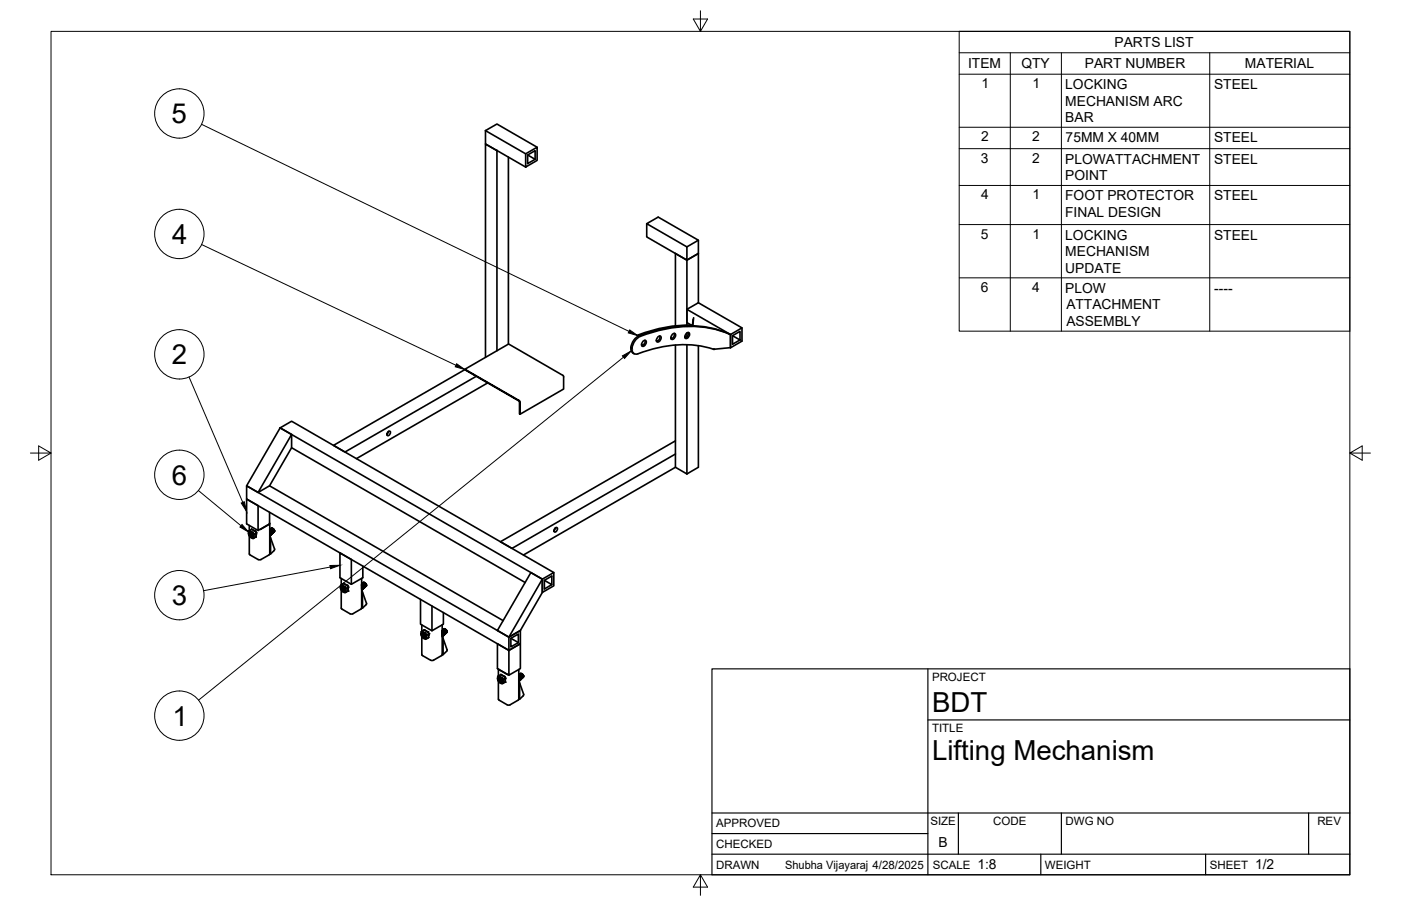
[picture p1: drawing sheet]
<svg xmlns="http://www.w3.org/2000/svg" width="432mm" height="279mm" viewBox="0 0 432 279" stroke-linecap="round" stroke-linejoin="round" font-family="sans-serif">
<!-- layer: Visible -->
<g fill="none" stroke="#000" stroke-width=".51">
<path d="M149.6 40.3l3.6-2.1 12.3 7.2M149.6 40.3v4.1l3.6 2-3.6-2v65.8M149.6 40.3l12.4 7.1M156.7 48.5v57.6M162 47.4l3.5-2v4.1l-3.5 2zM162 51.5l-8.8-5.1v61.8M162.6 47.8l2.3-1.3v2.6l-2.3 1.3zM162.6 47.8l2.3 1.3M199.3 69v4.1l12.4 7.1v-4.1l-12.4-7.1 3.6-2 12.3 7.1-3.5 2M215.2 74.1v4.1l-3.5 2v20.1M211.7 95.4l13.4 7.8v4M213.6 98.4l-.2 2"/>
<path d="M213.8 98l-.3 2.5M215.2 93.4l-3.5 2v4.1l1.4 .8M215.2 93.4l13.5 7.7v4.1l-3.6 2.1M215.2 93.4v-15.2l-3.5 2-3.5-2v22.3M143.3 113.9l13.5-7.8 16.8 9.8 .1 4.1-13.4 7.8M143.3 113.9l16.7 9.6 .3 .5v3.8l-.2-4zM143.3 114l-40.5 23.4 3.5 2 40.5-23.3M150.3 118.1l-40.4 23.3M194.4 107.1l.4 .3M194.5 107.1l.1 1.3 .8 .7M197 103.5l-.4-.2v.4M198.2 105.3l.5-.4a1.03 1.03 0 0 1 .4 1.3 1.03 1.03 0 0 1-1.1 .6l-.3-.5z"/>
<path d="M198.5 106.2l-.8 .2M198.8 104.9a1.37 1.37 0 0 1-1 1.7M202.8 103.9l.5-.3a1.03 1.03 0 0 1 .3 1.2 1.03 1.03 0 0 1-1.1 .6l-.2-.4zM202.9 105l-.6 .2M203.3 103.6a1.37 1.37 0 0 1-.9 1.7M207.2 103.1l.6-.3a1.03 1.03 0 0 1 .3 1.2 1.03 1.03 0 0 1-1.1 .6l-.2-.4zM207.8 102.8a1.37 1.37 0 0 1-1 1.7l.3-.1M208.2 106.4v37.7M211.5 102.9l.6-.4a1.03 1.03 0 0 1 .3 1.3 1.03 1.03 0 0 1-1.1 .6l-.2-.5zM211.7 102.7v1.2M211.7 106.3v39.9M212.1 102.5a1.37 1.37 0 0 1-1 1.7"/>
<path d="M213.2 100.3a43.1 43.1 0 0 0-16.6 3M213.2 100.3l.4 .2M215.2 106.6v37.5l-3.5 2.1M224.8 103l.3 .2M224.8 103a35.1 35.1 0 0 0-26-.1l-1.8 .6a4.7 4.7 0 0 0-2.6 3.6M225.1 103.2a35.1 35.1 0 0 0-25.9-.1l-1.8 .6a4.7 4.7 0 0 0-2.6 3.6M225.1 103.2v4l-5.2 .5a35.8 35.8 0 0 0-23.8 1.5 1.39 1.39 0 0 1-1.3-1.9M225.8 103.5l2.3-1.3v2.6l-2.3 1.4zM225.8 103.5l2.3 1.3M228.7 101.1l-3.6 2.1M86.3 132l3.6-2.1 80.8 46.7-3.5 2M86.3 132l-10.3 17.8 3.5 2.1 3.6-2.1"/>
<path d="M86.3 132l3.6 2-10.4 17.9M86.3 132l80.9 46.6M89.9 134v4.1l-6.8 11.7M89.9 138.1l72 41.5M119.6 133.2l.4-.3a.75 .75 0 0 1 .2 1 .75 .75 0 0 1-.9 .3zM119.7 133l-.5 .9M208.2 136l-54 31.1 3.6 2 50.4-29.1M83.1 158v3.6l-3.6 2v-7.7l-3.5-2v7.7l3.5 2M83.1 149.8l72 41.6M208.2 144.1l3.5 2.1M208.2 144.1l-46.9 27.1M76.7 163.7a.44 .44 0 0 1 .5-.1 .44 .44 0 0 1 .3 .3l.5 .2 .4 .6v1.2l-.4 .2-1.1-.8-.3-.7z"/>
<path d="M76.8 165.2l.1 5.6 .1 .3M76.8 162v1.6M76.9 164a1.21 1.21 0 0 1 1 1.8 1.21 1.21 0 0 1-1-1.8zM77 164.3l.4 .1-.4 .2 .2 .6 .4 .3 .3-.3-.5-.1-.1-.8v.7l.5 .3M77 171.1l2.5 1.5M77 164.3a.74 .74 0 0 0 0 .8 .74 .74 0 0 0 .8 .3l.1-.2M77 164.3h.4M77 164.7l.5 .7M77.2 164.8l.3 .4M77.4 164.4v.4l.5 .4M77.4 164.3l.5 .9M77.4 164.7l.2 .4"/>
<path d="M77.4 164.4l.1 .6 .4 .2M77.5 164.5l.3 .6zM77.6 164.6l.2 .4M77.6 163.2l-.6 .4M77.6 163.2h.1M77.6 163.2l1 .6M77.9 163.4l.7 .4M78.6 163.8h.1M78.6 163.8l.4 .5M78.9 165.6h.1M78.9 165.5v.1M78.9 165.6l-.6 .3"/>
<path d="M78.9 164.3v.1M78.9 164.4v1.2M78.9 164.4v.8M83 171.1l-2.6 1.4h-.8M83.1 161.3l-.1 .4-2.9 1.6M83.1 161.5v9.3l-.1 .3M83.1 163.7l.8 .7zM83.1 163.9l.6 .6-.6-.6M83.1 164.1l.4 .6M83.1 164.2l.5 .5M83.1 163.7l.7 .7-.1 .3M83.1 164l.6 .6-.1 .2"/>
<path d="M83.1 164.2l.4 .5-.1 .3M83.1 163.9l.6 .9M83.1 164.2l.4 .7M83.1 163.7h.1M83.1 165.1l.3 1.6M83.2 163.7l.5 .5 .1 .4M83.2 163.4l.3-.2 .4 .3 .4 .5-.1 .2M83.2 163.6l.8 .7-.6-.7M83.2 165l-.1-.3 .1 .3M83.2 165.2l-.1-.4 1.5 4.5M83.3 163.3h.3M83.3 163.3h.1"/>
<path d="M83.3 163.6h.1M83.3 163.6l-.2-.1 .8 .7v.3M83.3 163.6l.6 .4 .1 .5M83.4 163.2l.5 .1 .6 .6-.2 .2M83.4 164.8l-.3-.4 .3 .5M83.4 165.1l-.3-.6 .3 .5-.1 .1M83.4 166.7v4.1l-.3-.1M83.4 163.4l.8 .7M83.4 163.1h.4M83.4 163.1h.1M83.5 163.4h-.4l.8 .4 .3 .4-.2 .2M83.5 163.4l.6 .6 .1 .3"/>
<path d="M83.5 163.1h.6l.5 .6-.1 .2M83.6 163.3l.7 .7zM83.6 163h.3M83.6 163h.1M83.6 163.3l.7 .9M83.7 162.9h.4l.5 .7M83.7 163.1l.8 .7-.8-.7M83.8 163.1l.5 .5 .2 .4M83.9 163l.6 .4M83.9 163l.7 .6M83.9 163l.6 .5 .1 .4M84.3 164.2h.1"/>
<path d="M84.5 164h.1M84.5 169.8l-1.1 1M84.6 163.6v.1M84.6 163.9h.1M84.6 169.3l-.1 .5M105.2 178.4v2M105.9 180l-.6 .3M105.9 180l1 .5M105.9 179.9v.1M111.5 178.4v9.1l-2.7 1.8M111.6 180l.6 .2 .4 .7M111.7 179.9l.3-.1 .4 .3 .4 .5-.1 .2"/>
<path d="M111.8 179.8l.6 .2 .4 .7M111.8 179.8l-.1 .1M111.8 174.6v3.6l-3.5 2-3.5-2v-7.7l3.5 2.1v7.6M111.8 179.8l.3-.1 .5 .2 .3 .5-.1 .2M111.9 180l.7 .7zM111.9 179.7l.6 .2 .5 .7M111.9 179.7h.1M112 179.6l.6 .2 .3 .5M112 179.8l.8 .8zM163.6 176.6l3.6 2-10.4 17.9-3.5-2.1zM167.2 178.6v4.1l-6.8 11.7-3.6 2.1v4.1l3.6-2.1v-4.1l-3.6 2.1-80.8-46.7v4.1l80.8 46.7M167.8 179l2.3 1.3-2.3 1.3v-2.6l2.3-1.3v2.6"/>
<path d="M170.7 176.6v4.1l-3.5 2v-4.1M171.1 162.9l.4-.2a.75 .75 0 0 1 .2 .9 .75 .75 0 0 1-.9 .3zM171.2 162.8l-.5 .8M105 180.4h.1a.41 .41 0 0 1 .4-.1 .41 .41 0 0 1 .3 .3l.5 .2 .4 .6-.1 .7a.5 .5 0 0 1-.2 .7 .5 .5 0 0 1-.7-.3l-.7-.8zM105.2 182v5.7l2.7 1.6h.9M105.2 180.7a1.21 1.21 0 0 1 1 1.8 1.21 1.21 0 0 1-1-1.8zM105.3 181l.4 .1M105.4 181.4l.4 .7M105.6 181.5l.2 .4M105.7 181.4l.3 .4M105.7 181.1l.1 .5 .4 .3M105.7 181.1l.5 .8"/>
<path d="M105.7 181.1l-.2-.1a.66 .66 0 0 0-.2 .8 .66 .66 0 0 0 .8 .3l.1-.2M105.7 181.1h-.3v.6l.5 .5 .3-.3M105.9 181.2l.3 .6M105.9 181.3l.2 .4M106.2 181.9l-.3 .1-.3-.3v-.6v.6l.5 .3M106.3 180.1l.6 .4M106.9 180.5l.1 .1M107 180.5l.3 .6M107.3 182.3h.1M107.3 181.1v.8M107.3 181.1v1.2M107.3 182.2v.1"/>
<path d="M107.3 182.3l-.6 .3M107.3 181.1h.1M111.5 180.4l.7 .7zM111.5 180.6l.5 .7zM111.5 180.8l.4 .6-.4-.5M111.5 180.1l.8 .5 .1 .5M111.5 180.4l.6 .6v.4M111.5 181l.4 .5-.1 .2M111.5 180.1l.6 .3 .4 .6M111.5 180.9l.4 .8M111.5 180.4h.1M111.5 181.8l.2 1.2v4.6l-.2-.2"/>
<path d="M111.5 180.4l.5 .5 .2 .5M111.5 180.1l.3-.1 .4 .2 .4 .6-.1 .1M111.6 181.7l-.1-.3 .1 .3M111.6 180.3l.7 .7-.7-.7M111.6 181.9l-.1-.3 1.5 4.6-1.3 1.4M111.6 181.9h.1M111.7 180.3h-.2l.7 .6v.3M111.7 180.3l.5 .5 .1 .4M111.7 180.1l.8 .7zM111.7 181.6l-.2-.5 .2 .5M111.7 181.8l-.2-.5 .2 .4-.1 .1M111.7 181.8h.1"/>
<path d="M112 181.5l-.5-.8 .5 .6-.1 .2M112.5 181v.1M112.6 180.9h.1M112.8 180.1l-.6-.4 .7 .7M112.8 180.7v.1M113 180.6h-.1M129.6 184.8v7.7l3.5 2 3.6-2v-3.6M129.8 194.8l.4-.2 1 .6 .3 .6v1.2l-.3 .1-1-.5-.4-.9zM130 192.7v2M130 196.3v5.6M130 195a1.21 1.21 0 0 1 1.1 1.9 1.21 1.21 0 0 1-1.1-1.9zM130.2 194.6l.5-.3 1 .6"/>
<path d="M130.2 195.8l.4 .7M130.2 195.3l.4 .1M130.2 195.4a.74 .74 0 0 0 0 .8 .74 .74 0 0 0 .8 .3v-.3M130.2 195.4h.3M130.4 195.8l.2 .4M130.5 195.4l.5 .8M130.6 195.7l.2 .5M130.6 195.4v.4l.4 .5h-.3l-.3-.4 .1-.5v.7l.5 .2M130.6 195.4l-.4 .2 .1 .5 .5 .4 .2-.3M130.7 195.5l.3 .6zM130.7 195.6l.3 .4M131.1 194.5l.7 .4"/>
<path d="M131.7 194.9h.1M131.8 194.9l.3 .5M132.1 196.6h.1M132.1 196.6l-.6 .4M132.1 195.4h.1M132.1 195.4v1.2M132.1 195.4v.8M133.1 186.9v7.6M136.3 192.7v9.2l-2.7 1.7h-.9M136.3 194.8l.7 .7zM136.3 194.9l.6 .7M136.3 195.2l.4 .5"/>
<path d="M136.3 195l.6 .6M136.3 195.2l.4 .6M136.3 194.8l.6 .5v.4M136.3 195l.5 .5v.4M136.3 195.3l.4 .5-.1 .2M136.3 195l.6 .8M136.3 195.2l.4 .8M136.3 194.8h.1M136.3 196.1l.3 1.7M136.3 194.8l.6 .5 .1 .4M136.4 194.4l.2-.1 .5 .3 .4 .5-.1 .2M136.4 194.6l.8 .7-.8-.7"/>
<path d="M136.4 196l-.1-.2 .1 .3M136.4 196.3l-.1-.4 1.5 4.5M136.4 196.3h.1M136.4 194.3h.4M136.4 194.3h.1M136.5 194.6h-.2l.8 .7v.3M136.5 194.6l.5 .5 .2 .4M136.5 194.3h.6l.5 .6-.1 .2M136.6 194.5l.7 .7-.7-.7M136.6 195.9l-.3-.4 .3 .4M136.6 196.1l-.3-.5 .3 .4-.2 .2M136.6 197.8v4.1l-.3-.2"/>
<path d="M136.6 194.2h.3M136.6 194.2h.1M136.7 194.1l.2-.1 .5 .3 .4 .5-.1 .2M136.8 194.3l.7 .7zM136.8 194h.3M136.8 194h-.1M136.8 194.3l.7 .9M136.8 194h.4l.6 .7M136.9 194.2l.7 .7zM136.9 194.2l.7 .9M137 194l.6 .4M137.1 194l.7 .6"/>
<path d="M137.1 194l.6 .5 .1 .4M137.3 195.4l-.4-.7-.6-.3 .9 .6v.4M137.5 195.2h.1M137.6 195.1h.1M137.8 194.6v.2M137.8 194.9h.1M157.5 196.9l2.3-1.4v2.7l-2.3 1.3zM157.5 196.9l2.3 1.3M130 201.9l2.7 1.7M137.6 200.9l-1 1M137.8 200.4l-.1 .4M153.4 208.6l.1-.1a.45 .45 0 0 1 .4-.1 .45 .45 0 0 1 .4 .3l.5 .3 .3 .5-.1 .7a.53 .53 0 0 1-.2 .7 .53 .53 0 0 1-.7-.3l-.7-.9z"/>
<path d="M153.6 208.8a1.21 1.21 0 0 1 1.1 1.8 1.21 1.21 0 0 1-1.1-1.8zM153.8 209.5l.4 .7M153.8 209.1h.4M153.8 209.1a.74 .74 0 0 0 0 .8 .74 .74 0 0 0 .8 .3v-.2M153.8 209.1h.3M153.8 206.5l-.1-.1-.1 2M154 209.6l.2 .4M154.1 209.1l.1 .6 .4 .3M154.1 209.1l.5 .9M154.2 209.5l.2 .4M154.3 209.2l.3 .7M154.3 209.4l.3 .4"/>
<path d="M154.3 209.3l.3 .5M154.3 208l-.5 .4M154.3 208l1 .6M154.3 208h.1M154.6 210l-.2 .3-.3-.2-.3-.6 .1-.3h.3l.1 .5 .3 .3M154.6 210l-.3 .1-.2-.3-.1-.6 .1 .7 .5 .2M154.7 208.2l.7 .4M155.3 208.6h.1M155.4 208.6h.1M155.4 208.6l.3 .6M155.7 210.4h.1M155.7 210.3v.1"/>
<path d="M155.7 210.4l-.6 .3M155.7 209.2v1.2M155.7 209.2v.8M156.3 208h.3M156.8 200.6l3.6-2.1v7.7l-3.6 2zM156.8 200.6l-3.5-2.1v7.7l3.5 2M159.9 206.5v9.1l-2.7 1.8h-.9l-2.6-1.6-.1-5.7M159.9 208.5l.7 .7M159.9 208.7l.6 .7zM159.9 209l.4 .5zM159.9 209.2l.3 .7M159.9 209.5l.1 .5"/>
<path d="M159.9 208.5l.6 .6v.4M159.9 208.8l.5 .5v.3M159.9 209l.4 .6-.1 .2M159.9 209.3l.3 .5-.2 .1M159.9 209.7l1.5 4.6-1.3 1.3M159.9 208.5l.6 .5 .1 .4M159.9 208.7l.6 .9M159.9 209l.4 .7M159.9 209.9l.3 1.6M160 208.2l.2-.2 .5 .3 .4 .5-.1 .2M160 210h.1M160 208.1h.1"/>
<path d="M160 208.1l.7 .2 .4 .7M160.1 208l.3-.1 .4 .2 .4 .6-.1 .2M160.1 211.5v4.1l-.2-.1M160.2 207.9h.3M160.2 209.9h.1M160.3 207.9l.2-.1 .5 .2 .4 .5-.1 .2M160.3 209.7h.1M160.3 207.8h.1M160.4 207.8h.3M160.4 207.7l.5 .1 .5 .6M160.5 209.6h.1M160.5 207.9l.6 .4 .1 .6"/>
<path d="M160.6 208l.6 .6M160.7 207.8l.6 .5 .1 .4M160.8 207.8l.4 .4M160.8 207.8l.6 .7M160.8 209.3l-.2-.5-.7-.5 .8 .6v.4M160.8 209.1l-.8-.8 .8 .8M160.9 209.1l-.2-.6-.8-.3 .8 .5 .3 .3-.2 .2M160.9 208.9l-.7-.7 .7 .7M161.1 208.8l-.8-.7 .8 .7M161.1 209h.1"/>
</g>
<g fill="#000">
<circle cx="219.9" cy="107.7" r=".25"/>
<circle cx="78.4" cy="164.7" r=".25"/>
<circle cx="78.6" cy="163.8" r=".25"/>
<circle cx="78.9" cy="164.3" r=".25"/>
<circle cx="106.7" cy="181.4" r=".25"/>
<circle cx="106.9" cy="180.5" r=".25"/>
<circle cx="107" cy="180.6" r=".25"/>
<circle cx="107.3" cy="182.3" r=".25"/>
<circle cx="107.3" cy="181.1" r=".25"/>
<circle cx="130.7" cy="194.3" r=".25"/>
<circle cx="131.5" cy="195.8" r=".25"/>
<circle cx="131.5" cy="195.7" r=".25"/>
<circle cx="131.7" cy="194.9" r=".25"/>
<circle cx="131.8" cy="194.9" r=".25"/>
<circle cx="132.1" cy="195.5" r=".25"/>
<circle cx="132.1" cy="195.4" r=".25"/>
<circle cx="154.3" cy="208" r=".25"/>
<circle cx="155.1" cy="209.5" r=".25"/>
<circle cx="155.4" cy="208.6" r=".25"/>
<circle cx="155.7" cy="210.4" r=".25"/>
<circle cx="155.7" cy="209.1" r=".25"/>
<circle cx="160.2" cy="207.9" r=".25"/>
</g>
<!-- layer: Border -->
<path d="M15.7 9.7h400.3v260.1h-400.3zM215.9 3.3v6.4l-2.2-3.8h4.4l-2.2 3.8M9.4 139.7h6.3l-3.8-2.2v4.4l3.8-2.2M416 139.7l3.8 2.2v-4.4l-3.8 2.2h6.4M215.9 269.8l2.2 3.8h-4.4l2.2-3.8v6.3" fill="none" stroke="#000" stroke-width=".31"/>
<!-- layer: Titleblock -->
<path d="M219.4 206.3h196.6v63.5h-196.6zM286 206.3v63.5M286 222h130M219.4 257.1h66.6M219.4 250.7h196.6M295.4 250.7v12.7M327.1 250.7v12.7M403.3 250.7v12.7M219.4 263.4h196.6M320.8 263.4v6.4M371.6 263.4v6.4" fill="none" stroke="#000" stroke-width=".36"/>
<!-- layer: Parts Lists -->
<path d="M295.6 9.7h120.4v92.4h-120.4zM295.6 16.3h120.4M311.4 16.3v85.8M327.1 16.3v85.8M372.9 16.3v85.8M295.6 22.9h120.4M295.6 39.2h120.4M295.6 45.8h120.4M295.6 57.2h120.4M295.6 69.3h120.4M295.6 85.7h120.4" fill="none" stroke="#000" stroke-width=".31"/>
<!-- layer: Balloons -->
<g fill="none" stroke="#000" stroke-width=".31">
<circle cx="55.3" cy="35" r="7.6"/>
<circle cx="55.3" cy="72.1" r="7.6"/>
<circle cx="55.3" cy="109.3" r="7.6"/>
<circle cx="55.3" cy="146.4" r="7.6"/>
<circle cx="55.3" cy="183.5" r="7.6"/>
<circle cx="55.3" cy="220.7" r="7.6"/>
</g>
<!-- layer: 0 -->
<path d="M140.7 112.2l2.6 1.8-3-.9zM191.8 109.7l2.7-1.5-2 2.3zM194.1 101.7l2.5 1.8-3-.8zM74.4 155.1l.9-.4 .7 3zM74.6 161.8l2 2.3-2.6-1.6zM101.7 174.4l3.1-.1-2.9 1.1z" fill="#000" stroke="#000" stroke-width=".31"/>
<path d="M62.1 38.3l131.8 63.9M62.1 75.4l78.4 37.2M58.3 116.3l16.5 38.6M192.2 110.2l-131 105.7M61.2 151.3l13.1 10.8M101.8 174.9l-39 7.3" fill="none" stroke="#000" stroke-width=".31"/>
<g font-size="8.5">
<text x="52.9" y="38">5</text>
<text x="53" y="75.2">4</text>
<text x="53" y="112.4">2</text>
<text x="52.9" y="149.4">6</text>
<text x="52.9" y="186.6">3</text>
<text x="287.3" y="219.5">BDT</text>
<text x="53.2" y="223.8">1</text>
<text x="287.3" y="234.5">Lifting Mechanism</text>
</g>
<g font-size="4.3">
<text x="343.5" y="14.5">PARTS LIST</text>
<text x="298.4" y="21.1">ITEM</text>
<text x="314.8" y="21">QTY</text>
<text x="334.3" y="21.1">PART NUMBER</text>
<text x="383.7" y="21.1">MATERIAL</text>
<text x="302.5" y="27.2">1</text>
<text x="318.2" y="27.2">1</text>
<text x="328.3" y="27.5">LOCKING</text>
<text x="374.2" y="27.5">STEEL</text>
<text x="328.3" y="32.6">MECHANISM ARC</text>
<text x="328.3" y="37.7">BAR</text>
<text x="302.4" y="43.6">2</text>
<text x="318.1" y="43.6">2</text>
<text x="328.4" y="43.8">75MM X 40MM</text>
<text x="374.2" y="43.9">STEEL</text>
<text x="302.3" y="50.2">3</text>
<text x="318.1" y="50.2">2</text>
<text x="328.3" y="50.5">PLOWATTACHMENT</text>
<text x="374.2" y="50.5">STEEL</text>
<text x="328.3" y="55.6">POINT</text>
<text x="302.4" y="61.5">4</text>
<text x="318.2" y="61.5">1</text>
<text x="328.3" y="61.8">FOOT PROTECTOR</text>
<text x="374.2" y="61.8">STEEL</text>
<text x="328.3" y="67">FINAL DESIGN</text>
<text x="302.3" y="73.6">5</text>
<text x="318.2" y="73.6">1</text>
<text x="328.3" y="73.9">LOCKING</text>
<text x="374.2" y="73.9">STEEL</text>
<text x="328.3" y="79">MECHANISM</text>
<text x="328.3" y="84.1">UPDATE</text>
<text x="302.3" y="90">6</text>
<text x="318.1" y="90">4</text>
<text x="328.3" y="90.3">PLOW</text>
<text x="328.7" y="95.4">ATTACHMENT</text>
<text x="374.2" y="90.3">----</text>
<text x="328.7" y="100.6">ASSEMBLY</text>
<text x="289.3" y="261.2">B</text>
<text x="301.2" y="268.1">1:8</text>
<text x="386.8" y="268.1">1/2</text>
</g>
<g font-size="3.5">
<text x="287.3" y="210.1">PROJECT</text>
<text x="287.3" y="225.8">TITLE</text>
<text x="220.7" y="255.2">APPROVED</text>
<text x="286.7" y="254.5">SIZE</text>
<text x="306.1" y="254.5">CODE</text>
<text x="328.4" y="254.5">DWG NO</text>
<text x="406" y="254.5">REV</text>
<text x="220.7" y="261.5">CHECKED</text>
<text x="220.7" y="267.9">DRAWN</text>
<text x="242" y="267.9">Shubha Vijayaraj 4/28/2025</text>
<text x="287.5" y="267.9">SCALE</text>
<text x="322.1" y="267.9">WEIGHT</text>
<text x="372.9" y="267.9">SHEET</text>
</g>
</svg>
